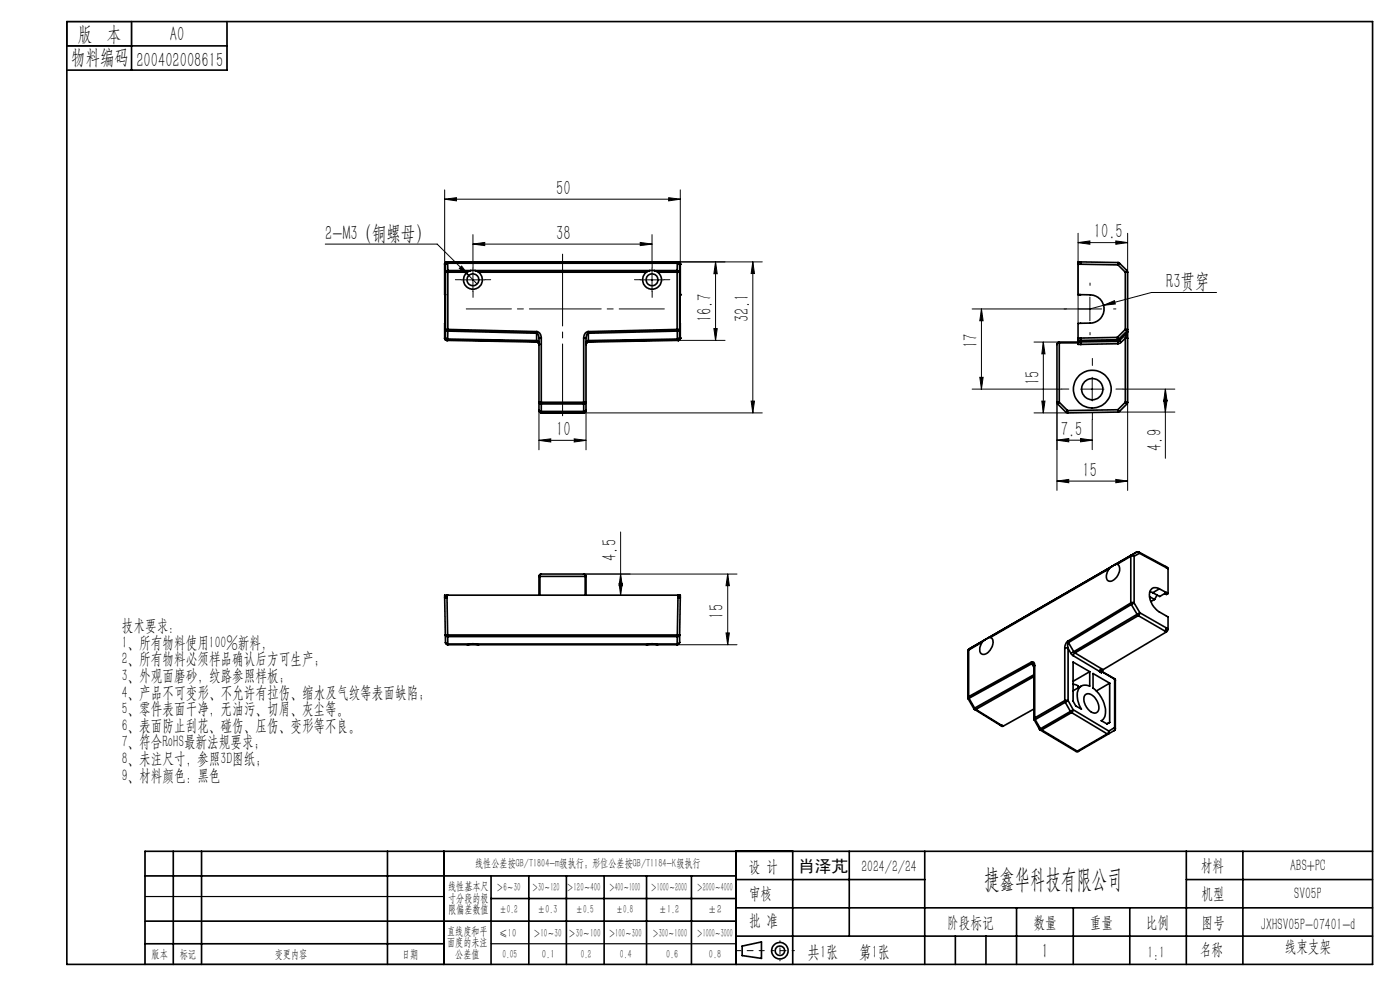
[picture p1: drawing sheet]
<svg xmlns="http://www.w3.org/2000/svg" width="297mm" height="210mm" viewBox="0 0 297 210" stroke-linecap="round" stroke-linejoin="round" font-family="sans-serif">
<g fill="none" stroke="#000" stroke-width=".35">
<path d="M14.2 4.6h277v200h-277zM14.2 9.7h34M27.9 4.6v10.3M48.2 4.6v10.3h-34M94.3 56h.1M94.3 56v6.5M94.3 56l.2 .2M94.5 56.2v1.5M94.5 57.7h.5M94.5 57.7v12.2M94.8 55.6l-.3 .1-.2 .3M94.8 55.6h.1"/>
<path d="M94.8 55.6l-.4 .1-.1 .3M94.8 55.6l.2 .1M94.8 55.6h49M95 55.8l-.5 .2v.2M95 55.7v.1M95 55.7l-.5 .2v.3M95 55.8v1.6M95 55.8h48.7M95 55.7h48.7M95 57.4v.3M95 57.4l-.3 .1-.2 .2M95 57.7h4.1"/>
<path d="M95 57.4h4.9M95 57.7v12.2M99.1 57.7a2 2 0 0 0-.2 3 2 2 0 0 0 2.9 0 2 2 0 0 0-.3-3M99.9 57.4l-.8 .3M99.9 57.4h.9M100.8 57.4l.7 .3M100.8 57.4h37.1M101.5 57.7h35.6M137.1 57.7a2 2 0 0 0-.3 3 2 2 0 0 0 3 0 2 2 0 0 0-.3-3M137.9 57.4l-.8 .3M137.9 57.4h.9M138.8 57.4l.7 .3"/>
<path d="M138.8 57.4h4.9M139.5 57.7h4.2M143.7 57.4v.3M143.7 57.4l.3 .1 .2 .2h-.5M143.7 57.7v12.2M143.7 55.8l.4 .2 .1 .2M143.7 55.7v.1M143.7 55.7l.4 .2 .1 .3M143.7 55.8v1.6M143.8 55.6l.4 .1 .1 .3M143.8 55.6h.1M143.8 55.6l.5 .2v.2"/>
<path d="M143.8 55.6l-.1 .1M144.2 56.2v15.4M144.3 56h.1M144.3 56l-.1 .2M144.3 56v6.5M228.7 56h.5M228.7 56v6.5M229.2 55.6v.4M229.2 55.6h-.5v.4M229.2 56l8 .2M229.2 55.6l8 .1M237.2 55.7v.5"/>
<path d="M237.2 55.7l.3 .1M237.2 56.2l1.5 1.5M237.5 55.8l-.3 .4M237.5 55.8l1.6 1.6M238.7 57.7h.5M238.7 57.7v12.2M239.1 57.4l-.4 .3M239.1 57.4l.1 .3M239.2 57.7v12.6M94.3 71.7h.1M94.3 62.5h.1M94.3 71.7l.2 .4 .3 .1"/>
<path d="M94.4 62.5l-.1 9.2M94.5 71.6v.2l.5 .1M94.5 71.6v.3l.5 .2M94.5 71.6l-.2 .1M94.5 69.9h.5M94.5 69.9l.2 .2 .3 .1M94.5 69.9v1.7M94.8 72.2h.1M94.8 72.2l19 .4M95 71.9v.2M95 71.9l18.8 .3M95 72.1l18.8 .3"/>
<path d="M95 72.1l-.2 .1M95 69.9v.3M95 69.9l18.8 .4M95 70.2l18.8 .5M95 70.2v1.7M113.8 70.3l.7 .4 .3 1M113.8 70.7l.4 .2 .1 .8M113.8 70.3v.4M113.8 72.2l.4 .1 .1 .3M113.8 72.2v.2M113.8 72.4l.5 .2v.3M113.8 72.5l.4 .2 .1 .4"/>
<path d="M113.8 72.6h.3l.2 .5M113.8 70.7v1.5M113.8 72.4v.2M114.3 71.7h.5M114.3 71.7v15.5l.2 .3 .3 .1M114.3 73.1h.1M114.8 71.7v13.6M123.8 71.7h.5M123.8 71.7v13.6M124.3 71.7v15.5l-.2 .3-.3 .1M124.8 70.3l-.7 .4-.3 1M124.8 70.3v.4"/>
<path d="M124.8 70.7l-.3 .2-.2 .8M124.8 72.2l-.3 .1-.2 .3M124.8 72.2v.2M124.8 72.4l-.3 .2-.2 .3M124.8 72.5l-.3 .2-.2 .4 .2-.4 .3-.1M124.8 70.7v1.5M124.8 72.4v.2M143.7 69.9v.3M143.7 69.9h.5l-.5 .3M143.7 69.9l-18.9 .4M143.7 71.9v.2M143.7 70.2v1.7"/>
<path d="M143.7 70.2l-18.9 .5M143.7 71.9l-18.9 .3M143.7 72.1l-18.9 .3M143.7 72.1l.1 .1M143.8 72.2h.1M143.8 72.2l-19 .4M144.2 71.6l-.1 .2-.4 .1M144.2 71.6l-.1 .3-.4 .2M144.2 71.6l.1 .1M144.3 62.5v9.2M144.3 62.5h.1M144.3 71.7h.1"/>
<path d="M144.3 71.7l-.2 .4-.3 .1M144.3 71.7l-.1 .3-.4 .2M224.2 73.1v12.2M224.7 72.6v.1M224.7 72.7l-.4 .2-.1 .2M224.7 72.6h-.3l-.2 .5M224.7 72.7v12.6M224.7 72.7h4M224.7 72.6h4M228.7 71.7v.5M228.7 62.5h2.6a3 3 0 0 1 2.9 3 3 3 0 0 1-2.9 3l-2.6 .1v3.1M228.7 72.6v.5h.5"/>
<path d="M228.7 62.5h.1M228.7 72.2h.5M228.7 71.7h.5M228.7 72.2v.4M229.2 71.7v.5M229.2 72.5v.6M229.2 73.1h.1M229.2 72.5l-.5 .1M237 71.6v.5M237 71.6l.3 .3M237 71.6l-7.8 .1M237 72.1l-7.8 .1"/>
<path d="M237 72.1l.2 .3M237.2 72.4v.5M237.2 72.4l-8 .1M237.2 72.9l-8 .2M237.3 71.9l-.3 .2M237.3 71.9l.2 .3M237.5 72.2l-.3 .2M237.5 72.2l.3 .4M237.8 72.6l-.6 .3M238.7 69.9l.4 .3M238.7 69.9h.5l-.1 .3M238.7 71.7h.5"/>
<path d="M238.7 71.7v13.6M238.7 69.9l-1.7 1.7M238.7 71.7l-.9 .9M239.1 70.7l-.4 1M239.1 70.2l-1.8 1.7M239.1 70.2v.5M239.1 70.7l-1.6 1.5M239.2 70.3l-.1 .4M239.2 70.3v1.4M239.2 71.7v13.6M114.8 85.3v.4M114.8 85.3h-.5l.2 .3 .3 .1"/>
<path d="M114.8 87.3l-.3-.1-.2-.3 .1 .3 .4 .2M114.8 87.3v.1M114.8 87.6h9M114.8 85.3h9M114.8 85.7v1.6M114.8 87.4v.2M114.8 85.7h9M114.8 87.3h9M114.8 87.4h9M123.8 85.3v.4M123.8 85.3h.5l-.2 .3-.3 .1M123.8 87.3l.4-.1 .1-.3-.1 .3-.4 .2"/>
<path d="M123.8 87.3v.1M123.8 85.7v1.6M123.8 87.4v.2M224.2 85.3h.5M224.2 85.3l.2 .4M224.4 85.7l1.7 1.7M224.7 85.3l-.3 .4M224.7 85.3l1.8 1.8M226.1 87.4l.4 .2M226.5 87.1l-.4 .3M226.5 87.1v.5M237.1 86.9l.1 .5"/>
<path d="M237.1 86.9l.4 .4M237.1 86.9l-10.6 .2M237.2 87.4l-10.7 .2M237.5 87.3l-.3 .1M238.7 85.3h.5M238.7 85.3l.4 .4M238.7 85.3l-1.6 1.6M239.1 85.7l-1.6 1.6M239.2 85.3l-.1 .4M236.5 119.8l-1.2 .9M237 119.7a1.77 1.77 0 0 1 0 2.6 1.41 1.41 0 0 1-2.1 .7l-.2-.9 .6-1.4M237 119.7l-.5 .1"/>
<path d="M239.9 118h.7M239.9 118l-2.9 1.7M239.9 118v9.9M240 117.8l-.1 .2M240 117.8l.3-.1 .3 .3M240 117.8l-3.5 2M240.6 118v9.9M241.1 117.1h.5M241.1 117.1h.3l.3 .3M241.1 117.1l-1.1 .7M241.1 117.1l-35.5 20.5M241.6 117.1l.1 .3"/>
<path d="M241.6 117.1l5.7 3.1M241.7 117.4l-1.1 .6M241.7 117.4l5.7 3M94.3 126.7h.5M94.3 126.7l.2 8M94.5 134.7h.5M94.5 134.7l.2 .3h.3M94.5 134.7v1.6M94.5 136.3l.2 .2 .3 .1M94.5 136.3l.1 .3 .4 .2M94.8 126.3h-.5v.4M94.8 126.3h.1"/>
<path d="M94.8 126.3v.4M94.8 126.7l.2 8M94.8 126.3h49M95 134.7v.3M95 134.7h48.7M95 135h48.7M95 135v1.6M95 136.6v.2M95 136.6h4.9M95 136.8h4.1M99.1 136.8h2.4M99.9 136.6h.9"/>
<path d="M99.9 136.6l-.8 .2M100.8 136.6l.7 .2M100.8 136.6h37.1M101.5 136.8h35.6M114.3 122.3h.2M114.3 122.3v4M114.5 122.3h9.6M114.5 122.3v4M114.8 121.8h-.1l-.2 .5M114.8 121.8l-.3 .1-.2 .4M114.8 121.8h9M123.8 121.8h.2l.1 .5"/>
<path d="M123.8 121.8l.4 .2 .1 .3M124.1 122.3h.2M124.1 122.3v4M124.3 122.3v4M137.1 136.8h2.4M137.9 136.6h.9M137.9 136.6l-.8 .2M138.8 136.6l.7 .2M138.8 136.6h4.9M139.5 136.8h4.2M143.7 136.6v.2M143.7 134.7h.5"/>
<path d="M143.7 134.7v.3M143.7 135v1.6M143.8 126.7h.5M143.8 126.3h.5v.4M143.8 126.3h.1M143.8 126.3v.4M143.8 126.7l-.1 8M144.2 134.7l-.2 .3h-.3M144.2 136.3l-.2 .2-.3 .1M144.2 136.3l-.2 .3-.3 .2M144.2 134.7v1.6M144.3 126.7l-.1 8"/>
<path d="M205.4 138.1v9.9M205.5 137.9l-.1 .2M205.5 137.9v9.9M205.6 137.6l-.2 .5M205.6 137.6l-.1 .3M208.4 136.2l-2.9 1.7M209 135.7l-.6 .5M209 135.7l-3.4 1.9M210.1 135.2a1.69 1.69 0 0 1 0 2.6 1.36 1.36 0 0 1-2.1 .7l-.1-1 .5-1.3M210.1 135.2h-.3l-.8 .5M225.9 137.5h.7M225.9 137.5v11.1"/>
<path d="M226.6 136l-.5 .6-.2 .9M226.6 136l.1 .3M226.6 137.5v11.1M226.6 137.5l.6 1.1M226.7 136.3l-.2 .5 .1 .7M226.7 136.3l1.1 1.9M227.2 138.6l.5 .5M227.7 139.1l5.6 3.3M227.8 138.2l.2 .3M227.8 138.2l-.6 .4M228 138.5l-.3 .6M228 138.5l6 3.6"/>
<path d="M235.3 120.7l-25.2 14.5M239.9 127.9l.1 .3M239.9 127.9h.7M239.9 127.9l-13.3 8.1M240 128.2l1.2 2.1M240 128.2l-13.3 8.1M240.6 127.9l-.6 .3M240.6 127.9l1.2 2.1M241.2 130.3l.3 .3M241.2 130.3l-13.4 7.9M241.5 130.6l-13.5 7.9M241.5 130.6l5.6 3.2"/>
<path d="M241.8 130l-.6 .3M241.8 130l-.3 .6M241.8 130l5.6 3.2M243.9 126.6l1 .6M243.9 125.5l.6 .2M244.9 127.2l-.7 .4M245.5 126.2l-.6 1M246 124.9a1.36 1.36 0 0 0-1.7 0 1.36 1.36 0 0 0-.4 1.6 4.5 4.5 0 0 0 2.1 3.3l1.8 1.1v2.5M246 124.9l1.4 .8M246 124.9l-1.5 .8M247.1 133.8h.1M247.1 133.8l.3 .2"/>
<path d="M247.1 125.9l.3 .2 .4-.2M247.3 120.2l.1 .2M247.3 120.2l.5 .2v.2M247.4 133.2l-.3 .6M247.4 120.4l.4 .2M247.4 125.7l.4 .2M247.4 133.2l.4 .2M247.4 134l-13.4 8.1M247.4 125.7l-1.4 .8-1.5-.8M247.8 133.4l-.4 .6M247.8 120.6v5.3M205.4 148v.2"/>
<path d="M205.4 148.2l1.2 2.1M205.5 147.8l.1 .3M205.5 147.8l-.1 .2M205.6 148.1l-.2 .1M205.6 148.1l1.2 2.1M206.6 150.3l.2 .2M206.8 150.2l.2 .3M206.8 150.2l-.2 .1M206.8 150.5h.2M206.8 150.5l5.4 3.3M207 150.5l5.4 3.3M212.2 153.8h.2"/>
<path d="M212.2 153.8l.3 .3 .3-.1M212.4 153.8h.1M212.4 153.8l.4 .2M218.8 140.4l.5 .1 .2 .7M218.8 140.4l.1 .4M218.8 140.4l-13.3 7.4M218.9 140.8l.3 .1 .2 .5M218.9 140.8l-13.3 7.3M218.9 140.8l.5 .8M219.4 152.5v.2M219.4 141.4v11.1M219.4 150.4l-6.6 3.6"/>
<path d="M219.4 143.1l-12.6 7.1M219.4 143.5l-12.4 7M219.4 152.7l1.1 2M219.5 152.3l.1 .3M219.5 152.3l-.1 .2M219.5 141.2l-.1 .2M219.5 141.2v11.1M219.6 152.6l-.2 .1M219.6 152.6l1.1 2M220.5 154.7l.2 .2M220.7 154.9l7.5 4.5M220.7 154.6l.3 .2"/>
<path d="M220.7 154.6l-.2 .1M221 154.8l-.3 .1M221 154.8l7.5 4.5M225.9 148.6h.7M225.9 148.6l.1 .4M225.9 148.6l-6.4 3.7M226 149l1.1 1.9M226 149l-6.4 3.6M226.6 148.6l-.6 .4M226.6 148.6l1.1 2M227.1 150.9l.2 .3M227.1 150.9l-6.4 3.7"/>
<path d="M227.3 151.2l7.6 4.5M227.3 151.2l-6.3 3.6M227.6 140.4l3.6 2.1v3a1.8 1.8 0 0 0-2 .2 1.8 1.8 0 0 0-.7 1.8l.2 1.3 .7 1.6-1.2-.7-.6-1zM227.6 145.1l1.1 .4v.4M227.7 150.6l-.6 .3M227.7 150.6l-.4 .6M227.7 150.6l7.5 4.5M228.2 159.4h.6M228.5 159.3l.3 .1M228.5 159.3l-.3 .1M229.4 145.5l-1.8 1M230.2 147.4a1.67 1.67 0 0 1 2.3 .9 2.07 2.07 0 0 1 .1 2.9 2.22 2.22 0 0 1-2.4-1.7l-.3-1 .1-.6z"/>
<path d="M231.2 142.5l-3.6 2M233.3 142.5l.3 .2M233.3 142.4v.1M233.6 141.8l-.3 .7M233.6 152.9h.1M233.6 152.9l1.2 .7 .6-.4M233.6 142.7h.1M233.7 142.4l2.8 1.7M233.7 142.4l2.7 1.6M234 142.1l-.4 .6M234.9 155.7h.2M234.9 155.7l-6.4 3.6"/>
<path d="M235.1 155.7l-6.3 3.7M235.2 155.1l-.3 .6M235.2 155.1l.1 .4-.2 .2M235.4 144.9l-3.5-2v3.1a6.1 6.1 0 0 1 2.5 6.1l-.8 .8M235.4 144.9v8.3M235.4 153.2l-.6 .4M235.4 144.9l-2.8 1.7M236.4 155l-1.3 .7M236.4 144l.2 .3M236.4 144l.1 .1M236.5 154.3l.1 .3-.2 .4M236.5 154.3l.1 .2"/>
<path d="M236.5 144.1l.1 .2M236.5 144.1v10.2M236.5 154.3l-1.3 .8M236.6 154.5l-.2 .5M236.6 144.3v10.2M30.8 195.4h125.4M30.8 185.8h125.4M36.8 180.6v24M42.8 180.6v24M82.2 180.6v24M94.2 180.6v24M104.2 185.8v18.8"/>
<path d="M104.2 190.6h52M112.2 185.8v18.8M120.2 185.8v18.8M128.2 185.8v18.8M137.2 185.8v18.8M146.7 185.8v18.8M156.2 180.6v24M156.2 186.6h40M156.2 198.6h135M156.2 192.6h135M168.2 180.6v24M180.2 180.6v18"/>
<path d="M196.2 180.6v24M202.7 198.6v6M209.2 198.6v6M215.7 192.6v12M227.7 192.6v12M239.7 192.6v12M251.7 186.6h39.5M251.7 180.6v24M263.7 180.6v24M291.2 180.6h-260.4v24M30.8 200.2h63.4M157.4 200.7l4.1-.9v3.5l-4.1-.6z"/>
<circle cx="100.3" cy="59.3" r="1.25"/>
<circle cx="138.3" cy="59.3" r="1.26"/>
<circle cx="231.7" cy="82.6" r="4"/>
<circle cx="231.7" cy="82.5" r="2.26"/>
<circle cx="165.5" cy="201.7" r="1.74"/>
<circle cx="165.5" cy="201.7" r="1"/>
</g>
<g fill="none" stroke="#000" stroke-width=".21">
<path d="M69 51.8h23.7l6.7 6.6M94.3 42.3l2.5-.4v.7zM94.3 40.3v28.3M94.3 42.3h50M97.4 56.9l.5-.5 1.5 2zM97.8 59.4h5M99.4 58.4l1.8 1.8M100.3 56.9v4.9M100.3 51.8l2.5-.4v.7zM100.3 49.8v5.8M100.3 51.8h38M135.8 59.4h5"/>
<path d="M135.8 51.4l2.5 .4-2.5 .3zM138.3 56.9v4.9M138.3 49.8v5.8M141.9 41.9l2.4 .4-2.4 .3zM143.8 55.6h17.9M144.3 40.3v28.3M151.8 55.6l.4 2.5h-.8zM151.8 55.6v16.6M159.7 55.6v32M159.7 55.6l.4 2.4h-.8zM228.7 51.5l2.5-.4v.7zM228.7 49.5v19.1"/>
<path d="M228.7 51.5h10.5M236.7 51.1l2.5 .4-2.5 .3zM239.2 49.5v8.2M143.8 72.2h10M151.4 69.7h.8l-.4 2.5zM206.2 65.5h27.5M208.2 65.5l.4 2.5h-.7zM208.2 65.5v17M219.4 72.6h5.3M221.3 72.6l.4 2.5h-.7zM221.3 72.6v15M231.2 63v5"/>
<path d="M234.1 64.8l2.3-1 .2 .7zM258.1 62h-13.8l-13.1 3.5M114.3 93.4l2.5-.3v.7zM114.3 86.9v8.5M114.3 93.4h10M121.8 93.1l2.5 .3-2.5 .4zM123.8 87.6h37.9M124.3 86.9v8.5M159.3 85.1h.8l-.4 2.5zM206.2 82.5h19M207.9 80h.7l-.4 2.5zM219.4 87.6h7.1"/>
<path d="M221 85.1h.7l-.4 2.5zM224.2 93.4l2.5-.4v.7zM224.2 85.3v18.7M224.2 93.4h7.5M229.2 93l2.5 .4-2.5 .3zM229.2 82.5h5M231.7 80v5M231.7 89v6.4M237.2 87.4h12M238.2 82.5h11M239.2 85.3v18.7M246.9 84.9h.7l-.4 2.5z"/>
<path d="M247.2 82.5l.4 2.5h-.7zM247.2 82.5v14.7M131.7 112.8v13.5M224.2 102.1l2.5-.4v.7zM224.2 102.1h15M236.7 101.7l2.5 .4-2.5 .3zM131.3 123.7h.7l-.3 2.6zM131.7 121.8l.3 2.4h-.7zM143.7 136.8h12.7M154 134.3h.7l-.3 2.5zM154.4 121.8l.3 2.4h-.7zM154.4 121.8v15"/>
<path d="M156.4 121.8h-32.6"/>
</g>
<path d="M140.9 65.5h-42" fill="none" stroke="#000" stroke-width=".21" stroke-dasharray="15.2 1.3 1.3 1.3" stroke-dashoffset="5.7"/>
<path d="M119.3 88.9v-35.7" fill="none" stroke="#000" stroke-width=".21" stroke-dasharray="15.2 1.3 1.3 1.3" stroke-dashoffset="-.7"/>
<g fill="none" stroke="#000" stroke-width=".21" stroke-dasharray="15.2 1.3 1.3 1.3">
<path d="M97.8 59.3h-1.2M100.3 56.8v-1.2M102.8 59.3h1.3M135.8 59.3h-1.2M138.3 56.8v-1.2M140.8 59.3h1.3M100.3 61.8v1.3M138.3 61.8v1.3M226.2 65.5h-.5M231.2 60.5v-.5M231.2 70.5v.5M231.7 77.5v-1.5"/>
<path d="M236.2 65.5h.5M226.7 82.5h-1.5M231.7 87.5v1.5M236.7 82.5h1.5"/>
</g>
<path d="M162.1 201.7h-6" fill="none" stroke="#000" stroke-width=".21" stroke-dasharray="15.2 1.3 1.3 1.3" stroke-dashoffset="14.1"/>
<path d="M168.5 201.7h-4.8" fill="none" stroke="#000" stroke-width=".21" stroke-dasharray="15.2 1.3 1.3 1.3" stroke-dashoffset="14.7"/>
<path d="M165.5 199.6v4.2" fill="none" stroke="#000" stroke-width=".21" stroke-dasharray="15.2 1.3 1.3 1.3" stroke-dashoffset="15"/>
<path d="M14.2 4.6h13.7v5.1h-13.7zM30.8 190.2h63.4M30.8 204.6h63.4M104.2 200.2h52" fill="none" stroke="#000" stroke-width=".25"/>
<g fill="#000">
<path d="M97.4 56.9l2 1.5-1.5-2zM234.1 64.8l2.5-.3-.2-.7z"/>
<path d="M135.8 51.4l2.5 .4-2.5 .3zM100.3 51.8l2.5-.4v.7z"/>
<path d="M141.9 41.9l2.4 .4-2.4 .3zM94.3 42.3l2.5-.4v.7z"/>
<path d="M228.7 51.5l2.5-.4v.7zM236.7 51.1l2.5 .4-2.5 .3z"/>
<path d="M151.4 69.7h.8l-.4 2.5zM151.8 55.6l.4 2.5h-.8zM207.9 80h.7l-.4 2.5zM208.2 65.5l.4 2.5h-.7zM221 85.1h.7l-.4 2.5zM221.3 72.6l.4 2.5h-.7zM154 134.3h.7l-.3 2.5zM154.4 121.8l.3 2.4h-.7z"/>
<path d="M114.3 93.4l2.5-.3v.7zM121.8 93.1l2.5 .3-2.5 .4z"/>
<path d="M159.3 85.1h.8l-.4 2.5zM159.7 55.6l.4 2.4h-.8z"/>
<path d="M229.2 93l2.5 .4-2.5 .3zM224.2 93.4l2.5-.4v.7z"/>
<path d="M247.2 82.5l.4 2.5h-.7zM246.9 84.9h.7l-.4 2.5z"/>
<path d="M236.7 101.7l2.5 .4-2.5 .3zM224.2 102.1l2.5-.4v.7z"/>
<path d="M131.3 123.7h.7l-.3 2.6zM131.7 121.8l.3 2.4h-.7z"/>
<circle cx="229.2" cy="72.2" r=".17"/>
</g>
<text font-size="5.6" x="208.8" y="188.3">捷鑫华科技有限公司</text>
<g font-size="4.4">
<text x="16.5" y="8.6">版 本</text>
<text x="36.1" y="8.6">A0</text>
<text x="15.1" y="13.7">物料编码</text>
<text x="28.9" y="14.2">200402008615</text>
<text x="118" y="41.4">50</text>
<text x="69" y="50.9">2-M3（铜螺母）</text>
<text x="118" y="50.9">38</text>
<text x="232.1" y="50.6">10.5</text>
<text x="247.4" y="61.2">R3贯穿</text>
<text x="150.9" y="68.3" transform="rotate(-90 150.9 68.3)">16.7</text>
<text x="158.8" y="68.3" transform="rotate(-90 158.8 68.3)">32.1</text>
<text x="207.4" y="73.9" transform="rotate(-90 207.4 73.9)">17</text>
<text x="220.5" y="81.7" transform="rotate(-90 220.5 81.7)">15</text>
<text x="118" y="92.5">10</text>
<text x="225" y="92.5">7.5</text>
<text x="246.4" y="95.7" transform="rotate(-90 246.4 95.7)">4.9</text>
<text x="229.7" y="101.2">15</text>
<text x="130.8" y="119" transform="rotate(-90 130.8 119)">4.5</text>
<text x="153.5" y="131.2" transform="rotate(-90 153.5 131.2)">15</text>
<text x="221" y="203.2">1</text>
</g>
<g font-size="3.8">
<text x="171.3" y="203.2">共1张</text>
<text x="182.3" y="203.2">第1张</text>
</g>
<g font-size="3.5">
<text x="25.8" y="133.9">技术要求：</text>
<text x="25.8" y="137.4">1、所有物料使用100%新料，</text>
<text x="25.8" y="140.9">2、所有物料必须样品确认后方可生产；</text>
<text x="25.8" y="144.4">3、外观面磨砂，纹路参照样板；</text>
<text x="25.8" y="148">4、产品不可变形、不允许有拉伤、缩水及气纹等表面缺陷；</text>
<text x="25.8" y="151.5">5、零件表面干净，无油污、切屑、灰尘等。</text>
<text x="25.8" y="155">6、表面防止刮花、碰伤、压伤、变形等不良。</text>
<text x="25.8" y="158.6">7、符合RoHS最新法规要求；</text>
<text x="25.8" y="162.1">8、未注尺寸，参照3D图纸；</text>
<text x="25.8" y="165.6">9、材料颜色：黑色</text>
<text x="158.9" y="184.9">设 计</text>
<text x="169.3" y="184.9">肖泽芃</text>
<text x="182.7" y="184.9">2024/2/24</text>
<text x="254.7" y="184.7">材料</text>
<text x="273.7" y="184.7">ABS+PC</text>
<text x="158.9" y="190.8">审核</text>
<text x="254.9" y="190.7">机型</text>
<text x="274.6" y="190.8">SV05P</text>
<text x="158.9" y="196.5">批 准</text>
<text x="200.9" y="196.9">阶段标记</text>
<text x="219.3" y="196.9">数量</text>
<text x="231.2" y="196.9">重量</text>
<text x="243.1" y="196.9">比例</text>
<text x="254.9" y="196.9">图号</text>
<text x="267.5" y="197.3">JXHSV05P-07401-d</text>
<text x="243.4" y="203.2">1:1</text>
<text x="254.5" y="202.5">名称</text>
<text x="272.5" y="201.8">线束支架</text>
</g>
<g font-size="2.5">
<text x="100.8" y="184">线性公差按GB/T1804-m级执行；形位公差按GB/T1184-K级执行</text>
<text x="95.1" y="188.8">线性基本尺</text>
<text x="95.1" y="191.3">寸分段的极</text>
<text x="105.3" y="189.1">＞6～30</text>
<text x="112.9" y="189.1">＞30～120</text>
<text x="120.2" y="188.9">＞120～400</text>
<text x="129.2" y="188.9">＞400～1000</text>
<text x="138.1" y="189.1">＞1000～2000</text>
<text x="147.8" y="189.1">＞2000～4000</text>
<text x="95.1" y="193.8">限偏差数值</text>
<text x="105.9" y="193.8">±0.2</text>
<text x="114.1" y="193.8">±0.3</text>
<text x="122.2" y="193.8">±0.5</text>
<text x="130.7" y="193.8">±0.8</text>
<text x="139.8" y="193.8">±1.2</text>
<text x="150.2" y="193.8">±2</text>
<text x="32.2" y="203.2">版本</text>
<text x="38.1" y="203.2">标记</text>
<text x="58.3" y="203.2">变更内容</text>
<text x="85.3" y="203.2">日期</text>
<text x="94.8" y="198.3">直线度和平</text>
<text x="94.8" y="200.7">面度的未注</text>
<text x="96.6" y="203.2">公差值</text>
<text x="105.9" y="198.7">≤10</text>
<text x="106.6" y="203.2">0.05</text>
<text x="113.2" y="198.7">＞10～30</text>
<text x="115" y="203.2">0.1</text>
<text x="120.6" y="198.7">＞30～100</text>
<text x="123.2" y="203.2">0.2</text>
<text x="129.1" y="198.7">＞100～300</text>
<text x="131.5" y="203.2">0.4</text>
<text x="138.4" y="198.7">＞300～1000</text>
<text x="141.3" y="203.2">0.6</text>
<text x="147.8" y="198.7">＞1000～3000</text>
<text x="150.4" y="203.2">0.8</text>
</g>
</svg>
